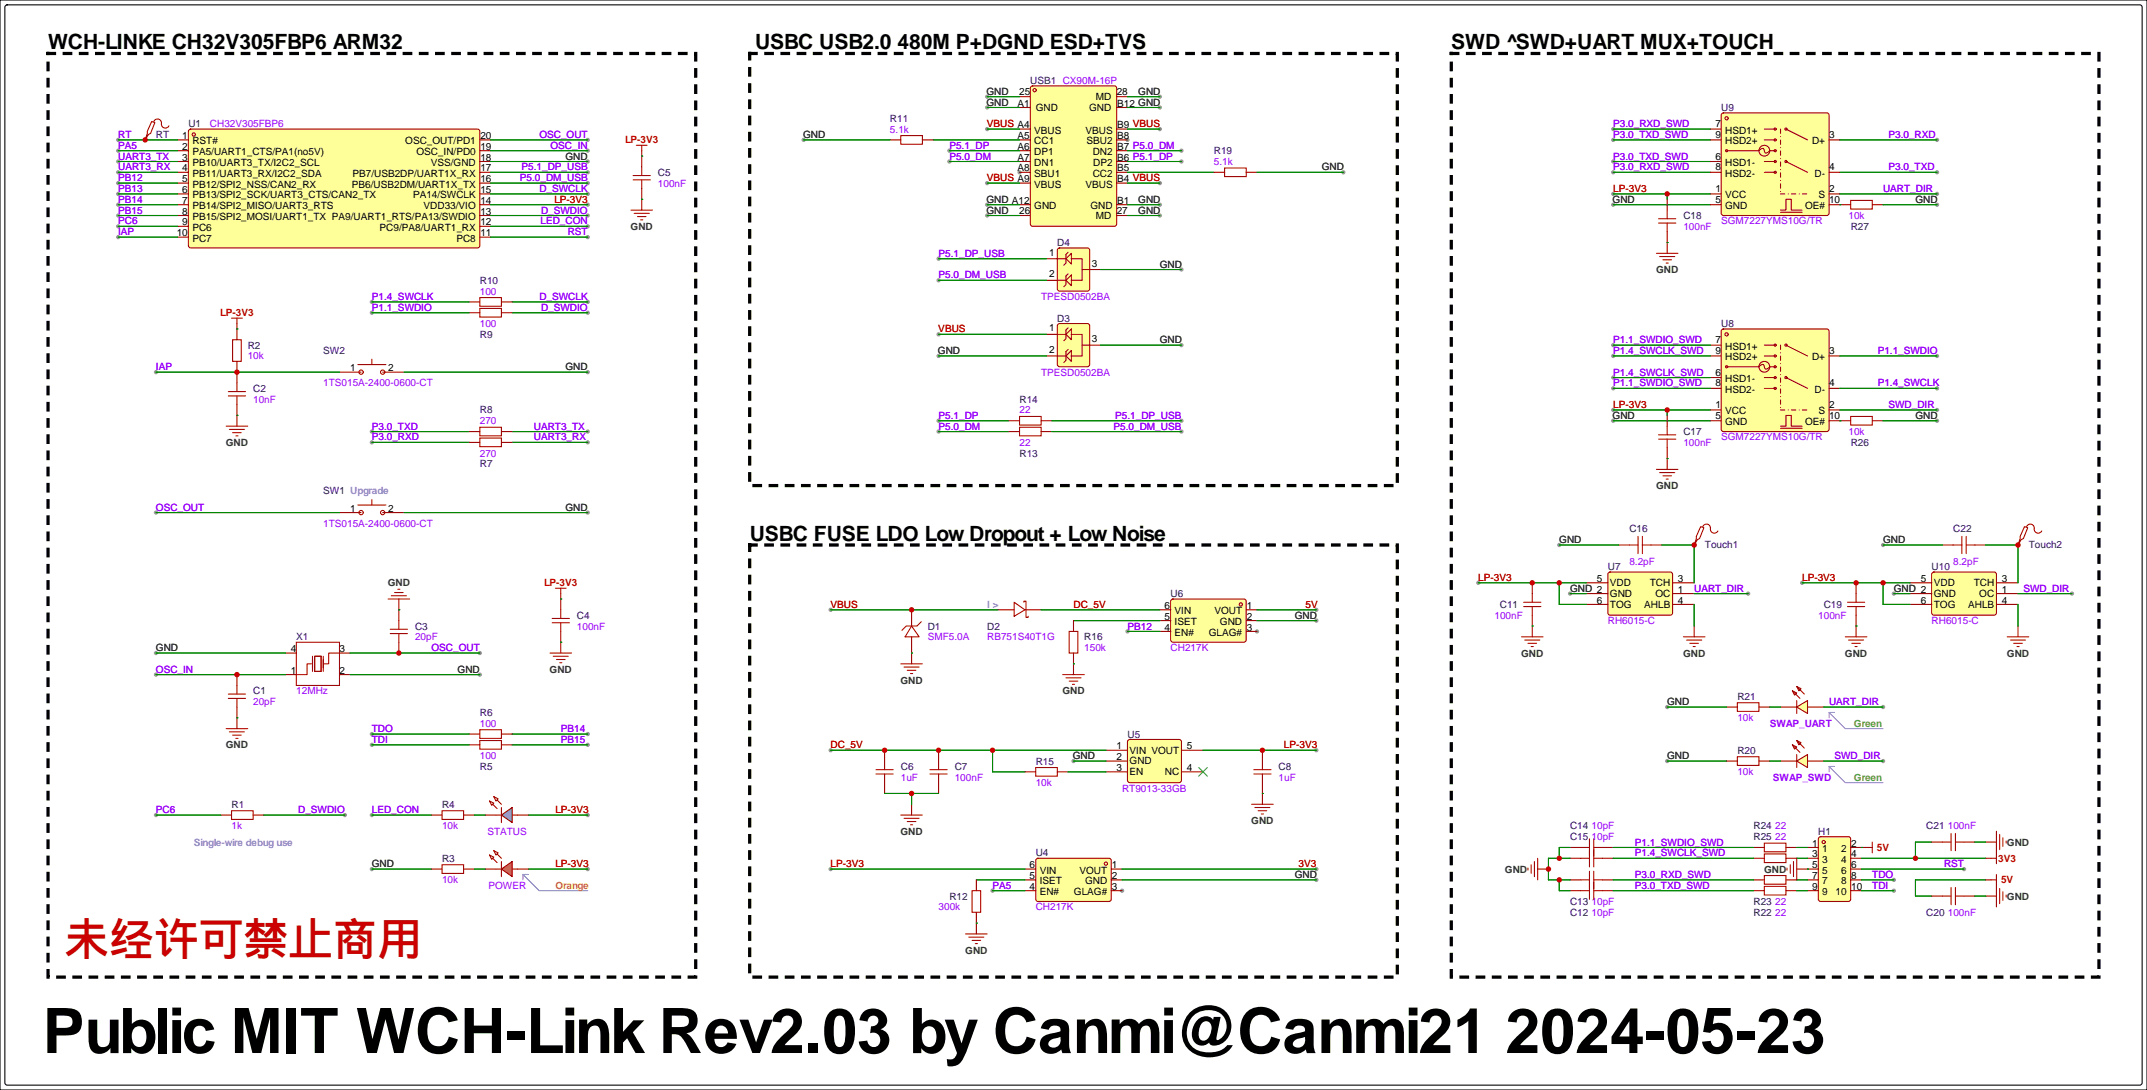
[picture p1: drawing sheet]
<svg xmlns="http://www.w3.org/2000/svg" width="505mm" height="256mm" viewBox="0 0 505 256" stroke-linecap="round" stroke-linejoin="round" font-family="sans-serif">
<path d="M0 0h505.2v256.3h-505.2z" fill="#fff" stroke="#000" stroke-width=".25"/>
<g fill="#999">
<circle cx="239.9" cy="40.5" r=".51"/>
<circle cx="265.3" cy="32.9" r=".51"/>
<circle cx="295.8" cy="148.5" r=".51"/>
<circle cx="264" cy="209.4" r=".51"/>
<circle cx="232.3" cy="22.7" r=".51"/>
<circle cx="272.9" cy="30.4" r=".51"/>
<circle cx="272.9" cy="43.1" r=".51"/>
<circle cx="232.3" cy="30.4" r=".51"/>
<circle cx="232.3" cy="43.1" r=".51"/>
<circle cx="278" cy="35.4" r=".51"/>
<circle cx="278" cy="38" r=".51"/>
<circle cx="316.1" cy="40.5" r=".51"/>
<circle cx="189.1" cy="32.9" r=".51"/>
<circle cx="278" cy="63.4" r=".51"/>
<circle cx="278" cy="81.2" r=".51"/>
<circle cx="232.3" cy="25.3" r=".51"/>
<circle cx="232.3" cy="48.1" r=".51"/>
<circle cx="232.3" cy="50.7" r=".51"/>
<circle cx="272.9" cy="48.1" r=".51"/>
<circle cx="272.9" cy="22.7" r=".51"/>
<circle cx="272.9" cy="25.3" r=".51"/>
<circle cx="223.4" cy="35.4" r=".51"/>
<circle cx="223.4" cy="38" r=".51"/>
<circle cx="220.9" cy="98.9" r=".51"/>
<circle cx="220.9" cy="101.5" r=".51"/>
<circle cx="278" cy="101.5" r=".51"/>
<circle cx="278" cy="98.9" r=".51"/>
<circle cx="195.5" cy="176.4" r=".51"/>
<circle cx="252.6" cy="178.9" r=".51"/>
<circle cx="309.8" cy="176.4" r=".51"/>
<circle cx="195.5" cy="143.4" r=".51"/>
<circle cx="87.5" cy="204.3" r=".51"/>
<circle cx="138.3" cy="191.6" r=".51"/>
<circle cx="138.3" cy="204.3" r=".51"/>
<circle cx="87.5" cy="191.6" r=".51"/>
<circle cx="36.7" cy="120.5" r=".51"/>
<circle cx="138.3" cy="120.5" r=".51"/>
<circle cx="455.8" cy="32.9" r=".51"/>
<circle cx="455.8" cy="40.5" r=".51"/>
<circle cx="379.6" cy="30.4" r=".51"/>
<circle cx="379.6" cy="32.9" r=".51"/>
<circle cx="379.6" cy="38" r=".51"/>
<circle cx="379.6" cy="40.5" r=".51"/>
<circle cx="379.6" cy="45.6" r=".51"/>
<circle cx="379.6" cy="48.1" r=".51"/>
<circle cx="455.8" cy="45.6" r=".51"/>
<circle cx="455.8" cy="48.1" r=".51"/>
<circle cx="379.6" cy="96.4" r=".51"/>
<circle cx="379.6" cy="98.9" r=".51"/>
<circle cx="455.8" cy="96.4" r=".51"/>
<circle cx="455.8" cy="98.9" r=".51"/>
<circle cx="366.9" cy="128.1" r=".51"/>
<circle cx="347.9" cy="137" r=".51"/>
<circle cx="369.4" cy="139.6" r=".51"/>
<circle cx="411.4" cy="139.6" r=".51"/>
<circle cx="443.1" cy="128.1" r=".51"/>
<circle cx="424.1" cy="137" r=".51"/>
<circle cx="445.6" cy="139.6" r=".51"/>
<circle cx="487.6" cy="139.6" r=".51"/>
<circle cx="392.3" cy="178.9" r=".51"/>
<circle cx="443.1" cy="166.2" r=".51"/>
<circle cx="443.1" cy="178.9" r=".51"/>
<circle cx="392.3" cy="166.2" r=".51"/>
<circle cx="462.2" cy="204.3" r=".51"/>
<circle cx="379.6" cy="81.2" r=".51"/>
<circle cx="379.6" cy="83.7" r=".51"/>
<circle cx="379.6" cy="88.8" r=".51"/>
<circle cx="379.6" cy="91.3" r=".51"/>
<circle cx="455.8" cy="91.3" r=".51"/>
<circle cx="455.8" cy="83.7" r=".51"/>
<circle cx="220.9" cy="83.7" r=".51"/>
<circle cx="220.9" cy="78.6" r=".51"/>
<circle cx="138.3" cy="53.2" r=".51"/>
<circle cx="138.3" cy="32.9" r=".51"/>
<circle cx="138.3" cy="35.4" r=".51"/>
<circle cx="138.3" cy="40.5" r=".51"/>
<circle cx="138.3" cy="43.1" r=".51"/>
<circle cx="138.3" cy="45.6" r=".51"/>
<circle cx="138.3" cy="48.1" r=".51"/>
<circle cx="138.3" cy="50.7" r=".51"/>
<circle cx="138.3" cy="38" r=".51"/>
<circle cx="138.3" cy="55.8" r=".51"/>
<circle cx="27.8" cy="53.2" r=".51"/>
<circle cx="27.8" cy="32.9" r=".51"/>
<circle cx="27.8" cy="35.4" r=".51"/>
<circle cx="27.8" cy="40.5" r=".51"/>
<circle cx="27.8" cy="43.1" r=".51"/>
<circle cx="27.8" cy="45.6" r=".51"/>
<circle cx="27.8" cy="48.1" r=".51"/>
<circle cx="27.8" cy="50.7" r=".51"/>
<circle cx="27.8" cy="38" r=".51"/>
<circle cx="27.8" cy="55.8" r=".51"/>
<circle cx="36.7" cy="87.5" r=".51"/>
<circle cx="138.3" cy="87.5" r=".51"/>
<circle cx="112.9" cy="153.5" r=".51"/>
<circle cx="36.7" cy="158.6" r=".51"/>
<circle cx="112.9" cy="158.6" r=".51"/>
<circle cx="36.7" cy="153.5" r=".51"/>
<circle cx="81.2" cy="191.6" r=".51"/>
<circle cx="36.7" cy="191.6" r=".51"/>
<circle cx="138.3" cy="71" r=".51"/>
<circle cx="138.3" cy="73.5" r=".51"/>
<circle cx="87.5" cy="71" r=".51"/>
<circle cx="87.5" cy="73.5" r=".51"/>
<circle cx="138.3" cy="101.5" r=".51"/>
<circle cx="138.3" cy="104" r=".51"/>
<circle cx="87.5" cy="101.5" r=".51"/>
<circle cx="87.5" cy="104" r=".51"/>
<circle cx="309.8" cy="143.4" r=".51"/>
<circle cx="309.8" cy="145.9" r=".51"/>
<circle cx="265.3" cy="148.5" r=".51"/>
<circle cx="309.8" cy="204.3" r=".51"/>
<circle cx="309.8" cy="206.9" r=".51"/>
<circle cx="233.6" cy="209.4" r=".51"/>
<circle cx="195.5" cy="204.3" r=".51"/>
<circle cx="138.3" cy="172.6" r=".51"/>
<circle cx="138.3" cy="175.1" r=".51"/>
<circle cx="87.5" cy="172.6" r=".51"/>
<circle cx="87.5" cy="175.1" r=".51"/>
<circle cx="445.6" cy="206.9" r=".51"/>
<circle cx="445.6" cy="209.4" r=".51"/>
<circle cx="272.9" cy="50.7" r=".51"/>
<circle cx="220.9" cy="60.8" r=".51"/>
<circle cx="220.9" cy="65.9" r=".51"/>
</g>
<path d="M239.9 22.7h2.5M239.9 50.7h2.5" fill="none" stroke="#870000" stroke-width=".25"/>
<path d="M242.5 20.5l.5-.3h19.2l.5 .3 .1 32.2-.3 .4-19.5 .1-.5-.3z" fill="#ff9" stroke="#a10000" stroke-width=".25"/>
<g fill="none" stroke="#a10000" stroke-width=".25">
<path d="M212 31.9h5v2h-5zM288.2 39.5h5v2h-5z"/>
<circle cx="243.5" cy="21.2" r=".38"/>
</g>
<g fill="none" stroke="#870000" stroke-width=".25">
<path d="M209.4 32.9h2.6M217 32.9h2.6M239.9 25.3h2.5M239.9 30.4h2.5M239.9 32.9h2.5M239.9 35.4h2.5M239.9 38h2.5M262.8 25.3h2.5M262.8 30.4h2.5M262.8 32.9h2.5M262.8 35.4h2.5M262.8 38h2.5"/>
<path d="M262.8 22.7h2.5M239.9 40.5h2.5M239.9 43.1h2.5M239.9 48.1h2.5M262.8 40.5h2.5M262.8 43.1h2.5M262.8 48.1h2.5M262.8 50.7h2.5M285.6 40.5h2.6M293.2 40.5h2.6"/>
</g>
<path d="M189.1 32.9h20.3M219.6 32.9h20.3M232.3 22.7h7.6M232.3 30.4h7.6M265.3 30.4h7.6M265.3 35.4h12.7M265.3 38h12.7M232.3 43.1h7.6M265.3 43.1h7.6M265.3 40.5h20.3M295.8 40.5h20.3" fill="none" stroke="#008700" stroke-width=".25"/>
<path d="M248.9 58.6l.4-.3h6.6l.4 .3 .1 9.3-.3 .5-6.8 .1-.4-.3z" fill="#ff9" stroke="#a10000" stroke-width=".25"/>
<path d="M246.3 60.8h2.5M246.3 65.9h2.5M256.4 63.4h2.6" fill="none" stroke="#870000" stroke-width=".25"/>
<path d="M251.3 59.3l-.5 .5v2l-.5 .6M252.1 59.6v2.5l-1.3-1.3zM248.8 60.8h2M248.8 65.9h2M251.3 64.4l-.5 .5v2l-.5 .5M252.1 64.6v2.6l-1.3-1.3zM252.1 60.8h2.5v5.1h-2.5M254.6 63.4h1.8" fill="none" stroke="#a10000" stroke-width=".25"/>
<path d="M259 63.4h19" fill="none" stroke="#008700" stroke-width=".25"/>
<path d="M248.9 76.3l.4-.2h6.6l.4 .2 .1 9.4-.3 .5h-6.8l-.4-.3z" fill="#ff9" stroke="#a10000" stroke-width=".25"/>
<path d="M246.3 78.6h2.5M237.4 98.9h2.5M245 98.9h2.5M246.3 83.7h2.5M256.4 81.2h2.6M237.4 101.5h2.5M245 101.5h2.5M132 139.6v3.8M132 148.5v5" fill="none" stroke="#870000" stroke-width=".25"/>
<g fill="none" stroke="#a10000" stroke-width=".25">
<path d="M248.8 78.6h2M251.3 77.1l-.5 .5v2l-.5 .5M252.1 77.3v2.6l-1.3-1.3zM252.1 78.6h2.5v5.1h-2.5M239.9 97.9h5.1v2h-5.1zM248.8 83.7h2M251.3 82.2l-.5 .5v2l-.5 .5M252.1 82.4v2.6l-1.3-1.3zM254.6 81.2h1.8M239.9 100.5h5.1v2h-5.1zM130.7 138.3h2.5M132 138.3v1.3"/>
<path d="M129.4 153.5h5.1M129.9 146.4h4.1M129.9 145.4h4.1M130.2 154.3h3.5M130.9 155.1h2.1M131.7 155.8h.5M132 143.4v2M132 146.4v2.1"/>
</g>
<g fill="none" stroke="#008700" stroke-width=".25">
<path d="M223.4 35.4h16.5M223.4 38h16.5M232.3 25.3h7.6M265.3 25.3h7.6M265.3 22.7h7.6M232.3 48.1h7.6M232.3 50.7h7.6M265.3 48.1h7.6M220.9 98.9h16.5M247.5 98.9h30.5M259 81.2h19M220.9 101.5h16.5"/>
<path d="M247.5 101.5h30.5M132 140.8h.1M132 151h.1"/>
</g>
<path d="M176.4 12.6h152.4v101.6h-152.4z" fill="none" stroke="#000" stroke-width=".76" stroke-dasharray="1.5 2.3"/>
<path d="M265.4 174.1l.4-.2h11.9l.3 .5-.1 9.4-.4 .2-11.9-.1-.3-.4z" fill="#ff9" stroke="#a10000" stroke-width=".25"/>
<g fill="none" stroke="#870000" stroke-width=".25">
<path d="M214.5 143.4v3.8M214.5 149.7v6.4M234.8 143.4h3.8M241.2 143.4h3.8M208.2 176.4v2.5M220.9 176.4v2.5M260.2 176.4h5.1M260.2 178.9h5.1M278 176.4h5.1M297.1 176.4v2.5M101.5 191.6h2.5M109.1 191.6h2.5"/>
<path d="M208.2 184v2.6M214.5 189.1v2.5M220.9 184v2.6M241.2 181.5h2.5M248.8 181.5h2.5M260.2 181.5h5.1M278 181.5h5.1M297.1 184v5.1M101.5 204.3h2.5M109.1 204.3h2.5"/>
</g>
<path d="M282.1 180.5l2 2M284.1 180.5l-2 2" fill="none" stroke="#3c3" stroke-width=".25"/>
<g fill="none" stroke="#008700" stroke-width=".25">
<path d="M195.5 143.4h39.3M214.5 153.5h.1M245 143.4h27.9M195.5 176.4h64.7M233.6 176.4v5.1h7.6M252.6 178.9h7.6M283.1 176.4h26.7M87.5 191.6h14M111.6 191.6h2.6M124.3 191.6h14M208.2 186.6h12.7M214.5 186.6v2.5"/>
<path d="M251.3 181.5h8.9M297.1 186.6h.1M87.5 204.3h14M111.6 204.3h2.6M124.3 204.3h14"/>
</g>
<g fill="none" stroke="#a10000" stroke-width=".25">
<path d="M212 156.1h5M212.7 156.8h3.6M213.5 157.6h2M214.2 158.4h.6M214.5 147.2l1.8 2.5h-3.3zM216.8 146.2l-1 1h-2.6l-1 1M238.6 141.6l2.6 1.8-2.6 1.5zM240.9 141.6v-.2h.5v3.8h.5v-.3M208.2 178.9v2.1M220.9 178.9v2.1M297.1 178.9v2.1M104 190.6h5.1v2.1h-5.1z"/>
<path d="M206.1 182h4.1M206.1 181h4.1M208.2 182v2M212 191.6h5M212.7 192.4h3.6M213.5 193.2h2M214.2 193.9h.6M218.8 182h4.1M218.8 181h4.1M220.9 182v2M243.7 180.5h5.1v2h-5.1zM294.5 189.1h5.1"/>
<path d="M295 182h4.1M295 181h4.1M295.3 189.9h3.5M296 190.6h2.1M296.8 191.4h.5M297.1 182v2M104 203.3h5.1v2.1h-5.1z"/>
</g>
<path d="M11.3 12.6h152.4v217.1h-152.4zM176.4 128.1h152.4v101.6h-152.4z" fill="none" stroke="#000" stroke-width=".76" stroke-dasharray="1.5 2.3"/>
<path d="M123.1 205.6l3.8 3.8h11.4M123.1 205.6h1.2M123.1 205.6v1.3" fill="none" stroke="#69f" stroke-width=".25"/>
<path d="M378.4 134.8l.5-.3 14.4 .1 .3 .4-.1 9.4-.5 .3-14.4-.1-.3-.5z" fill="#ff9" stroke="#a10000" stroke-width=".25"/>
<g fill="none" stroke="#870000" stroke-width=".25">
<path d="M392.3 46.9v2.5M392.3 54.5v5.1M432.9 48.1h2.6M440.6 48.1h2.5M392.3 97.7v2.5M432.9 98.9h2.6M440.6 98.9h2.5M392.3 105.3v5.1M79.9 120.5h5.1M90 120.5h5.1M360.6 137v2.6M373.3 139.6h5"/>
<path d="M373.3 137h5M380.9 128.1h2.5M388.5 128.1h2.5M393.6 139.6h5.1M393.6 137h5.1M398.7 127.9v.2M360.6 144.7v5M373.3 142.1h5M393.6 142.1h5.1M398.7 147.2v2.5"/>
</g>
<g fill="none" stroke="#a10000" stroke-width=".25">
<path d="M389.8 59.6h5M390.3 52.5h4M390.3 51.4h4M392.3 49.4v2M392.3 52.5v2M435.5 47.1h5.1v2h-5.1zM390.5 60.3h3.6M391.3 61.1h2M392 61.8h.6M435.5 97.9h5.1v2h-5.1zM84.2 118.7h6.6M87.5 117.5v1.2"/>
<path d="M389.8 110.4h5M390.3 103.3h4M390.3 102.2h4M390.5 111.1h3.6M391.3 111.9h2M392 112.6h.6M392.3 100.2v2M392.3 103.3v2M360.6 139.6v2M383.4 128.1h2M385.4 126.1v4.1M386.5 126.1v4.1"/>
<path d="M386.5 128.1h2M400.2 123.8l.7 .3-1 2.5-.5 .3-.7 1.2 .5-1.5v-.5zM400.7 123.8a.93 .93 0 0 1 1.1-.5 .93 .93 0 0 1 .7 1 .94 .94 0 0 0 .6 1 .94 .94 0 0 0 1.1-.5M358 149.7h5.1M358.5 142.6h4.1M358.5 141.6h4.1M358.8 150.5h3.5M359.5 151.3h2.1M360.3 152h.5M360.6 142.6v2.1M396.1 149.7h5.1M396.9 150.5h3.5"/>
<path d="M397.6 151.3h2.1M398.4 152h.5"/>
<circle cx="85" cy="120.5" r=".51"/>
<circle cx="90" cy="120.5" r=".51"/>
</g>
<g fill="none" stroke="#008700" stroke-width=".25">
<path d="M379.6 32.9h22.9M379.6 30.4h22.9M379.6 38h22.9M432.9 32.9h22.9M379.6 40.5h22.9M379.6 45.6h22.9M379.6 48.1h22.9M392.3 57h.1M392.3 45.6v1.3M432.9 40.5h22.9M432.9 45.6h22.9M443.1 48.1h12.7"/>
<path d="M379.6 96.4h22.9M379.6 98.9h22.9M392.3 96.4v1.3M432.9 96.4h22.9M443.1 98.9h12.7M392.3 107.8h.1M36.7 120.5h43.2M95.1 120.5h43.2M347.9 137h25.4M366.9 128.1h14M366.9 137v5.1h6.4M369.4 139.6h3.9"/>
<path d="M391 128.1h7.7v8.9M398.7 139.6h12.7M360.6 147.2h.1M398.7 142.1v5.1"/>
</g>
<path d="M341.5 12.6h152.4v217.1h-152.4z" fill="none" stroke="#000" stroke-width=".76" stroke-dasharray="1.5 2.3"/>
<path d="M454.6 134.8l.5-.3 14.4 .1 .3 .4-.1 9.4-.5 .3-14.4-.1-.3-.5z" fill="#ff9" stroke="#a10000" stroke-width=".25"/>
<g fill="none" stroke="#870000" stroke-width=".25">
<path d="M436.8 137v2.6M449.5 139.6h5M449.5 137h5M457.1 128.1h2.5M464.7 128.1h2.5M469.8 139.6h5.1M469.8 137h5.1M474.9 127.9v.2M436.8 144.7v5M449.5 142.1h5M469.8 142.1h5.1M474.9 147.2v2.5"/>
<path d="M419 166.2h3.8M425.3 166.2h3.8"/>
</g>
<g fill="none" stroke="#a10000" stroke-width=".25">
<path d="M436.8 139.6v2M459.6 128.1h2M461.6 126.1v4.1M462.7 126.1v4.1M462.7 128.1h2M476.4 123.8l.7 .3-1 2.5-.5 .3-.7 1.2 .5-1.5v-.5zM476.9 123.8a.93 .93 0 0 1 1.1-.5 .93 .93 0 0 1 .7 1 .94 .94 0 0 0 .6 1 .94 .94 0 0 0 1.1-.5M434.2 149.7h5.1M434.7 142.6h4.1M434.7 141.6h4.1M435 150.5h3.5M435.7 151.3h2.1"/>
<path d="M436.5 152h.5M436.8 142.6v2.1M472.3 149.7h5.1M473.1 150.5h3.5M473.8 151.3h2.1M474.6 152h.5"/>
</g>
<path d="M424.1 137h25.4M443.1 128.1h14M443.1 137v5.1h6.4M445.6 139.6h3.9M467.2 128.1h7.7v8.9M474.9 139.6h12.7M436.8 147.2h.1M474.9 142.1v5.1" fill="none" stroke="#008700" stroke-width=".25"/>
<path d="M422.8 166.2l2.5-1.5v3.1z" fill="#ff9" stroke="#a10000" stroke-width=".25"/>
<path d="M421.8 162.4l1 .5-.5 .5zM421.8 162.4l1.7 1.8M422.8 161.4l1 .5-.5 .5zM422.8 161.4l1.8 1.8M422.8 164.7v3.1" fill="none" stroke="#a10000" stroke-width=".25"/>
<path d="M419 178.9h3.8M425.3 178.9h3.8" fill="none" stroke="#870000" stroke-width=".25"/>
<path d="M422.8 178.9l2.5-1.5v3.1z" fill="#ff9" stroke="#a10000" stroke-width=".25"/>
<path d="M408.8 165.2h5.1v2.1h-5.1zM408.8 177.9h5.1v2.1h-5.1zM421.8 175.1l1 .5-.5 .5zM421.8 175.1l1.7 1.8M422.8 174.1l1 .5-.5 .5zM422.8 174.1l1.8 1.8M422.8 177.4v3.1" fill="none" stroke="#a10000" stroke-width=".25"/>
<path d="M392.3 178.9h14M392.3 166.2h14M416.4 178.9h2.6M416.4 166.2h2.6M429.1 178.9h14M429.1 166.2h14" fill="none" stroke="#008700" stroke-width=".25"/>
<path d="M406.3 166.2h2.5M406.3 178.9h2.5M413.9 166.2h2.5M413.9 178.9h2.5" fill="none" stroke="#870000" stroke-width=".25"/>
<path d="M430.4 167.5l3.8 3.8h8.9M430.4 167.5v1.3M430.4 167.5h1.3M430.4 180.2l3.8 3.8h8.9M430.4 180.2h1.3M430.4 180.2v1.3" fill="none" stroke="#69f" stroke-width=".25"/>
<path d="M427.9 197l.5-.3h6.5l.5 .3 .1 14.4-.3 .5-6.8 .1-.5-.3z" fill="#ff9" stroke="#a10000" stroke-width=".25"/>
<g fill="none" stroke="#a10000" stroke-width=".25">
<path d="M372 199.3h2M374 197.2v6.6M375 197.2v6.6M375 199.3h2.1M415.2 198.2h5v2.1h-5zM457.1 198h2M459.1 196v4M460.1 196v4M460.1 198h2.1M469.8 195.5v7.6M470.5 196.2v3.6M471.3 197v2"/>
<path d="M472.1 197.7v.5M359.5 204.1v.5M360.3 203.3v2.1M361.1 202.6v3.5M361.8 201.8v5.1M372 201.8h2M372 206.9h2M372 209.4h2M374 204.9v6.6M375 204.9v6.6M375 201.8h2.1M375 206.9h2.1"/>
<path d="M375 209.4h2.1M415.2 200.8h5v2h-5zM415.2 205.9h5v2h-5zM415.2 208.4h5v2h-5zM420.5 204.1v.5M421.3 203.3v2.1M422 202.6v3.5M422.8 201.8v5.1M457.1 210.7h2M459.1 208.7v4M460.1 208.7v4M460.1 210.7h2.1"/>
<path d="M468.5 201.8h1.3M468.5 206.9h1.3M469.8 205.6v7.6M470.5 208.9v3.6M471.3 209.7v2M472.1 210.4v.5"/>
<circle cx="429.1" cy="198" r=".38"/>
</g>
<g fill="none" stroke="#870000" stroke-width=".25">
<path d="M369.4 199.3h2.6M377.1 199.3h2.5M412.6 199.3h2.6M420.2 199.3h2.6M425.3 199.3h2.6M435.5 199.3h2.5M454.5 198h2.6M462.2 198h2.5M467.2 198h2.6M361.8 204.3h2.6M369.4 209.4h2.6M369.4 201.8h2.6"/>
<path d="M369.4 206.9h2.6M377.1 209.4h2.5M377.1 201.8h2.5M377.1 206.9h2.5M412.6 209.4h2.6M412.6 201.8h2.6M412.6 206.9h2.6M420.2 209.4h2.6M420.2 201.8h2.6M420.2 206.9h2.6M422.8 204.3h5.1M425.3 209.4h2.6"/>
<path d="M425.3 201.8h2.6M425.3 206.9h2.6M435.5 209.4h2.5M435.5 201.8h2.5M435.5 206.9h2.5M435.5 204.3h2.5M454.5 210.7h2.6M462.2 210.7h2.5M467.2 201.8h1.3M467.2 206.9h1.3M467.2 210.7h2.6"/>
</g>
<g fill="none" stroke="#008700" stroke-width=".25">
<path d="M369.4 199.3h-2.5v2.5M379.6 199.3h33M422.8 199.3h2.5M454.5 198h-3.8v3.8M464.7 198h2.5M366.9 206.9v2.5h2.5M369.4 201.8h-5v5.1h5M379.6 201.8h33M379.6 209.4h33M379.6 206.9h33M422.8 201.8h2.5M422.8 209.4h2.5"/>
<path d="M422.8 206.9h2.5M425.3 204.3h.1M438 201.8h29.2M438 204.3h24.2M464.7 210.7h2.5M467.2 206.9h-16.5v3.8h3.8"/>
</g>
<path d="M405.1 26.8l.4-.3 24.6 .1 .3 .5-.1 23.3-.4 .3-24.6-.1-.3-.5z" fill="#ff9" stroke="#a10000" stroke-width=".25"/>
<g fill="none" stroke="#a10000" stroke-width=".25">
<path d="M406.3 35.4h7.6l.9-.5 .3 .3 .2 .7 .2 .1 .9-.6M415.2 30.4h2.5M415.2 32.9h2.5M415.2 38h2.5M416.4 35.4h1.3M420.2 30.4l5.1 2.5M420.2 38l5.1 2.5M415.2 40.5h2.5M419 49.4h1.2v-2.5h1.3v2.5h2.6M419 49.9h5.1"/>
<circle cx="406.3" cy="27.8" r=".38"/>
<circle cx="406.3" cy="35.4" r=".25"/>
<circle cx="415.2" cy="35.4" r="1.27"/>
<circle cx="417.7" cy="32.9" r=".25"/>
<circle cx="417.7" cy="35.4" r=".25"/>
<circle cx="417.7" cy="30.4" r=".25"/>
<circle cx="417.7" cy="38" r=".25"/>
<circle cx="420.2" cy="38" r=".25"/>
<circle cx="420.2" cy="30.4" r=".25"/>
<circle cx="417.7" cy="40.5" r=".25"/>
</g>
<path d="M419 30.4v15.2M419 45.6h6.3" fill="none" stroke="#a10000" stroke-width=".25" stroke-dasharray="1 .8 0 .8"/>
<path d="M402.5 30.4h2.5M402.5 32.9h2.5M402.5 38h2.5M430.4 32.9h2.5M402.5 40.5h2.5M402.5 45.6h2.5M402.5 48.1h2.5M430.4 40.5h2.5M430.4 45.6h2.5M430.4 48.1h2.5" fill="none" stroke="#870000" stroke-width=".25"/>
<path d="M405.1 77.6l.4-.3 24.6 .1 .3 .5-.1 23.3-.4 .3-24.6-.1-.3-.5z" fill="#ff9" stroke="#a10000" stroke-width=".25"/>
<g fill="none" stroke="#a10000" stroke-width=".25">
<path d="M406.3 86.2h7.6l.9-.5 .2 .1 .2 .7 .3 .3 .9-.6M415.2 81.2h2.5M415.2 83.7h2.5M415.2 88.8h2.5M415.2 91.3h2.5M416.4 86.2h1.3M420.2 81.2l5.1 2.5M420.2 88.8l5.1 2.5M419 100.2h1.2v-2.5h1.3v2.5h2.6M419 100.7h5.1M115.2 188.3l1 .5-.5 .6zM116 189.1l1 1"/>
<path d="M116.2 187.3l1 .5-.5 .5zM116.7 191.6h1.3M117 188.1l1 1M118 189.9v3.5M120.5 191.6h1.3"/>
<circle cx="406.3" cy="78.6" r=".38"/>
<circle cx="406.3" cy="86.2" r=".25"/>
<circle cx="415.2" cy="86.2" r="1.27"/>
<circle cx="417.7" cy="83.7" r=".25"/>
<circle cx="417.7" cy="81.2" r=".25"/>
<circle cx="417.7" cy="88.8" r=".25"/>
<circle cx="417.7" cy="86.2" r=".25"/>
<circle cx="417.7" cy="91.3" r=".25"/>
<circle cx="420.2" cy="81.2" r=".25"/>
<circle cx="420.2" cy="88.8" r=".25"/>
</g>
<path d="M419 81.2v15.2M419 96.4h6.3" fill="none" stroke="#a10000" stroke-width=".25" stroke-dasharray="1 .8 0 .8"/>
<path d="M402.5 81.2h2.5M402.5 83.7h2.5M402.5 88.8h2.5M402.5 91.3h2.5M402.5 96.4h2.5M402.5 98.9h2.5M430.4 83.7h2.5M430.4 91.3h2.5M430.4 96.4h2.5M430.4 98.9h2.5" fill="none" stroke="#870000" stroke-width=".25"/>
<path d="M432.9 48.1h.1M220.9 78.6h25.4M220.9 83.7h25.4M379.6 81.2h22.9M379.6 83.7h22.9M379.6 88.8h22.9M379.6 91.3h22.9M432.9 98.9h.1M432.9 83.7h22.9M432.9 91.3h22.9" fill="none" stroke="#008700" stroke-width=".25"/>
<path d="M118 191.6l2.5-1.7v3.5z" fill="#69c" stroke="#a10000" stroke-width=".25"/>
<path d="M114.2 191.6h2.5M121.8 191.6h2.5" fill="none" stroke="#870000" stroke-width=".25"/>
<path d="M115.2 201l1 .5-.5 .6zM116 201.8l1 1M116.2 200l1 .5-.5 .5zM116.7 204.3h1.3M117 200.8l1 1M118 202.6v3.5M120.5 204.3h1.3" fill="none" stroke="#a10000" stroke-width=".25"/>
<path d="M118 204.3l2.5-1.7v3.5z" fill="#f90" stroke="#a10000" stroke-width=".25"/>
<path d="M114.2 204.3h2.5M121.8 204.3h2.5" fill="none" stroke="#870000" stroke-width=".25"/>
<path d="M44.4 30.6l.5-.2h67.7l.3 .5-.1 27.1-.4 .3-67.8-.1-.3-.4z" fill="#ff9" stroke="#a10000" stroke-width=".25"/>
<g fill="none" stroke="#a10000" stroke-width=".25">
<path d="M35.7 28.6l.7 .2-1 2.6-.5 .2-.7 1.3 .5-1.5v-.5zM36.2 28.6a.93 .93 0 0 1 1.1-.6 .93 .93 0 0 1 .7 1.1 .94 .94 0 0 0 .7 1 .94 .94 0 0 0 1.1-.5M149.7 34.2h2.6M151 34.2v1.2M151 39.2v2.1M148.5 49.4h5M149 42.3h4M149 41.3h4M149.2 50.2h3.6M150 50.9h2M150.7 51.7h.6M151 42.3v2"/>
<path d="M54.5 74.8h2.5M54.7 79.9h2.1v5.1h-2.1zM55.8 74.8v1.3M112.9 70h5.1v2h-5.1zM112.9 72.5h5.1v2h-5.1zM53.7 93.1h4.1M53.7 92.1h4.1M55.8 90v2.1M55.8 93.1v2M84.2 85.7h6.6M87.5 84.5v1.2M53.2 100.2h5.1"/>
<path d="M54 101h3.5M54.7 101.7h2.1M55.5 102.5h.5M112.9 100.5h5.1v2h-5.1zM112.9 103h5.1v2h-5.1zM92.8 139.3h2.1M93.6 138.6h.5M69.7 151h10.2v10.2h-10.2zM73.3 156.1h-1v2.5h-2.6M73.5 154.3v3.6M74 154.3h1.6v3.6h-1.6zM76.1 154.3v3.6"/>
<path d="M79.9 153.5h-2.6v2.6h-1M91.3 140.8h5.1M91.8 149h4.1M91.8 148h4.1M92.1 140.1h3.5M93.9 145.9v2.1M93.9 149v2M53.2 171.3h5.1M53.7 164.2h4.1M53.7 163.2h4.1M54 172.1h3.5M54.7 172.8h2.1"/>
<path d="M55.5 173.6h.5M55.8 161.2v2M55.8 164.2v2M54.5 190.6h5.1v2.1h-5.1z"/>
<circle cx="45.6" cy="31.6" r=".38"/>
<circle cx="85" cy="87.5" r=".51"/>
<circle cx="90" cy="87.5" r=".51"/>
</g>
<g fill="none" stroke="#870000" stroke-width=".25">
<path d="M34.2 32.6v.3M41.8 32.9h2.5M41.8 35.4h2.5M41.8 38h2.5M112.9 32.9h2.5M112.9 35.4h2.5M112.9 38h2.5M151 35.4v3.8M41.8 40.5h2.5M41.8 43.1h2.5M41.8 45.6h2.5M41.8 48.1h2.5"/>
<path d="M41.8 50.7h2.5M41.8 53.2h2.5M41.8 55.8h2.5M112.9 40.5h2.5M112.9 43.1h2.5M112.9 45.6h2.5M112.9 48.1h2.5M112.9 50.7h2.5M112.9 53.2h2.5M112.9 55.8h2.5M151 44.3v5.1M55.8 76.1v3.8"/>
<path d="M110.4 71h2.5M110.4 73.5h2.5M118 71h2.5M118 73.5h2.5M55.8 85v5M55.8 95.1v5.1M79.9 87.5h5.1M90 87.5h5.1M110.4 101.5h2.5M110.4 104h2.5M118 101.5h2.5M118 104h2.5"/>
<path d="M55.8 158.6v2.6M67.2 153.5h2.5M67.2 158.6h2.5M79.9 153.5h2.5M79.9 158.6h2.5M93.9 140.8v5.1M93.9 151v2.5M55.8 166.2v5.1M51.9 191.6h2.6M59.6 191.6h2.5"/>
</g>
<g fill="none" stroke="#008700" stroke-width=".25">
<path d="M27.8 32.9h14M27.8 35.4h14M27.8 38h14M115.4 32.9h22.9M115.4 35.4h22.9M115.4 38h22.9M151 36.7h.1M27.8 53.2h14M27.8 40.5h14M27.8 43.1h14M27.8 45.6h14M27.8 48.1h14"/>
<path d="M27.8 50.7h14M27.8 55.8h14M115.4 53.2h22.9M115.4 40.5h22.9M115.4 43.1h22.9M115.4 45.6h22.9M115.4 48.1h22.9M115.4 50.7h22.9M115.4 55.8h22.9M151 46.9h.1M55.8 77.3h.1M87.5 71h22.9"/>
<path d="M87.5 73.5h22.9M120.5 71h17.8M120.5 73.5h17.8M36.7 87.5h43.2M55.8 97.7h.1M95.1 87.5h43.2M87.5 101.5h22.9M87.5 104h22.9M120.5 101.5h17.8M120.5 104h17.8M36.7 153.5h30.5M36.7 158.6h30.5"/>
<path d="M82.4 153.5h30.5M82.4 158.6h30.5M93.9 143.4h.1M55.8 168.8h.1M36.7 191.6h15.2M62.1 191.6h19.1"/>
</g>
<path d="M275.5 141.1l.5-.3 17 .1 .2 .5v9.3l-.5 .3-17-.1-.2-.4z" fill="#ff9" stroke="#a10000" stroke-width=".25"/>
<g fill="none" stroke="#a10000" stroke-width=".25">
<path d="M250.1 158.6h5M250.8 159.4h3.6M251.6 148.5h2v5h-2zM251.6 160.1h2M252.3 160.9h.6"/>
<circle cx="292" cy="142.1" r=".38"/>
</g>
<path d="M252.6 145.9v2.6M252.6 153.5v5.1M272.9 143.4h2.6M272.9 145.9h2.6M272.9 148.5h2.6M293.2 143.4h2.6M293.2 145.9h2.6M293.2 148.5h2.6" fill="none" stroke="#870000" stroke-width=".25"/>
<path d="M252.6 156.1h.1M252.6 145.9h20.3M265.3 148.5h7.6M295.8 143.4h14M295.8 145.9h14" fill="none" stroke="#008700" stroke-width=".25"/>
<path d="M243.8 202.1l.4-.3 17 .1 .3 .4-.1 9.4-.4 .3-17-.1-.3-.5z" fill="#ff9" stroke="#a10000" stroke-width=".25"/>
<g fill="none" stroke="#a10000" stroke-width=".25">
<path d="M112.9 171.6h5.1v2h-5.1zM112.9 174.1h5.1v2h-5.1zM439.3 199.3h1.3M440.6 198v2.5M227.2 219.6h5.1M228.7 209.4h2.1v5.1h-2.1zM228 220.3h3.5M228.7 221.1h2.1M229.5 221.9h.5"/>
<circle cx="260.2" cy="203.1" r=".38"/>
</g>
<g fill="none" stroke="#870000" stroke-width=".25">
<path d="M110.4 172.6h2.5M110.4 175.1h2.5M118 172.6h2.5M118 175.1h2.5M438 199.3h1.3M229.7 206.9v2.5M229.7 214.5v5.1M241.2 204.3h2.5M241.2 206.9h2.5M241.2 209.4h2.5M261.5 204.3h2.5M261.5 206.9h2.5"/>
<path d="M261.5 209.4h2.5"/>
</g>
<g fill="none" stroke="#008700" stroke-width=".25">
<path d="M265.3 50.7h7.6M220.9 60.8h25.4M220.9 65.9h25.4M87.5 172.6h22.9M87.5 175.1h22.9M120.5 172.6h17.8M120.5 175.1h17.8M438 199.3h.1M195.5 204.3h45.7M229.7 217h.1M229.7 206.9h11.5M233.6 209.4h7.6"/>
<path d="M264 204.3h45.8M264 206.9h45.8M438 206.9h7.6M438 209.4h7.6"/>
</g>
<path d="M1.2 1.4l.5-.3 502.1 .1 .3 .5-.1 253.2-.5 .2h-502.1l-.3-.5z" fill="none" stroke="#000" stroke-width=".25"/>
<g fill="#c00">
<circle cx="233.6" cy="176.4" r=".63"/>
<circle cx="208.2" cy="176.4" r=".63"/>
<circle cx="220.9" cy="176.4" r=".63"/>
<circle cx="297.1" cy="176.4" r=".63"/>
<circle cx="214.5" cy="186.6" r=".63"/>
<circle cx="214.5" cy="143.4" r=".63"/>
<circle cx="392.3" cy="45.6" r=".63"/>
<circle cx="392.3" cy="96.4" r=".63"/>
<circle cx="398.7" cy="128.1" r=".63"/>
<circle cx="360.6" cy="137" r=".63"/>
<circle cx="366.9" cy="137" r=".63"/>
<circle cx="474.9" cy="128.1" r=".63"/>
<circle cx="436.8" cy="137" r=".63"/>
<circle cx="443.1" cy="137" r=".63"/>
<circle cx="366.9" cy="201.8" r=".63"/>
<circle cx="364.4" cy="204.3" r=".63"/>
<circle cx="366.9" cy="206.9" r=".63"/>
<circle cx="450.7" cy="201.8" r=".63"/>
<circle cx="34.2" cy="32.9" r=".63"/>
<circle cx="55.8" cy="87.5" r=".63"/>
<circle cx="93.9" cy="153.5" r=".63"/>
<circle cx="55.8" cy="158.6" r=".63"/>
</g>
<text font-size="14.7" x="10" y="247.6">Public MIT WCH-Link Rev2.03 by Canmi@Canmi21 2024-05-23</text>
<text font-size="10.5" fill="#c00" x="15.1" y="224.5">未经许可禁止商用</text>
<g font-size="4.9">
<text x="11.3" y="11.6">WCH-LINKE CH32V305FBP6 ARM32</text>
<text x="177.7" y="11.6">USBC USB2.0 480M P+DGND ESD+TVS</text>
<text x="341.5" y="11.6">SWD ^SWD+UART MUX+TOUCH</text>
<text x="176.4" y="127.2">USBC FUSE LDO Low Dropout + Low Noise</text>
</g>
<g font-size="2.4" fill="#333">
<text x="232.1" y="22.3">GND</text>
<text x="267.8" y="22.3">GND</text>
<text x="232.1" y="24.8">GND</text>
<text x="189" y="32.4">GND</text>
<text x="133.1" y="37.5">GND</text>
<text x="311" y="40.1">GND</text>
<text x="232.1" y="47.7">GND A12</text>
<text x="267.8" y="47.7">GND</text>
<text x="379.5" y="47.7">GND</text>
<text x="450.7" y="47.7">GND</text>
<text x="232.1" y="50.2">GND</text>
<text x="267.8" y="50.2">GND</text>
<text x="148.4" y="54">GND</text>
<text x="272.9" y="62.9">GND</text>
<text x="389.7" y="64.2">GND</text>
<text x="220.7" y="83.2">GND</text>
<text x="272.9" y="80.7">GND</text>
<text x="133.1" y="87.1">GND</text>
<text x="379.5" y="98.5">GND</text>
<text x="450.7" y="98.5">GND</text>
<text x="53.1" y="104.8">GND</text>
<text x="389.7" y="115">GND</text>
<text x="133.1" y="120.1">GND</text>
<text x="366.9" y="127.7">GND</text>
<text x="443.1" y="127.7">GND</text>
<text x="91.2" y="137.9">GND</text>
<text x="369.4" y="139.1">GND 2</text>
<text x="445.6" y="139.1">GND 2</text>
<text x="304.7" y="145.5">GND</text>
<text x="36.7" y="153.1">GND</text>
<text x="357.9" y="154.4">GND</text>
<text x="396" y="154.4">GND</text>
<text x="434.1" y="154.4">GND</text>
<text x="472.2" y="154.4">GND</text>
<text x="107.7" y="158.2">GND</text>
<text x="129.3" y="158.2">GND</text>
<text x="211.9" y="160.7">GND</text>
<text x="250" y="163.3">GND</text>
<text x="392.3" y="165.8">GND</text>
<text x="53.1" y="176">GND</text>
<text x="252.5" y="178.5">GND</text>
<text x="392.3" y="178.5">GND</text>
<text x="211.9" y="196.3">GND</text>
<text x="294.4" y="193.7">GND</text>
<text x="87.5" y="203.9">GND</text>
<text x="472.2" y="198.8">GND</text>
<text x="304.7" y="206.4">GND</text>
<text x="354.1" y="205.2">GND</text>
<text x="415.1" y="205.2">GND</text>
<text x="472.2" y="211.5">GND</text>
<text x="227.1" y="224.2">GND</text>
</g>
<g font-size="2.4">
<text x="239.8" y="22.3">25</text>
<text x="243.7" y="23.6">SHELL</text>
<text x="257.8" y="23.6">MD</text>
<text x="262.8" y="22.3">28</text>
<text x="239.4" y="25.1">A1</text>
<text x="243.7" y="26.1">GND</text>
<text x="256.3" y="26.1">GND</text>
<text x="262.9" y="25.1">B12 GND</text>
<text x="403.7" y="29.9">7</text>
<text x="42.9" y="32.7">1</text>
<text x="42.9" y="35.2">2</text>
<text x="45.3" y="33.9">RST#</text>
<text x="95.4" y="33.9">OSC_OUT/PD1</text>
<text x="113" y="35.2">19</text>
<text x="113" y="32.7">20</text>
<text x="239.4" y="32.7">A5</text>
<text x="239.4" y="35.2">A6</text>
<text x="243.4" y="31.4">VBUS</text>
<text x="243.4" y="33.9">CC1</text>
<text x="255.4" y="31.4">VBUS</text>
<text x="255.7" y="33.9">SBU2</text>
<text x="262.9" y="35.2">B7 P5.0_DM</text>
<text x="262.9" y="32.7">B8</text>
<text x="262.9" y="30.1">B9 VBUS</text>
<text x="403.7" y="32.4">9</text>
<text x="405.9" y="31.4">HSD1+</text>
<text x="405.9" y="33.9">HSD2+</text>
<text x="426.4" y="33.9">D+</text>
<text x="430.4" y="32.4">3</text>
<text x="42.9" y="37.8">3</text>
<text x="42.9" y="40.3">4</text>
<text x="45.3" y="36.5">PA5/UART1_CTS/PA1(no5V)</text>
<text x="45.3" y="39">PB10/UART3_TX/I2C2_SCL</text>
<text x="45.3" y="41.6">PB11/UART3_RX/I2C2_SDA</text>
<text x="82.9" y="41.6">PB7/USB2DP/UART1X_RX</text>
<text x="98" y="36.5">OSC_IN/PD0</text>
<text x="101.4" y="39">VSS/GND</text>
<text x="113" y="40.3">17</text>
<text x="113" y="37.8">18</text>
<text x="239.4" y="37.8">A7</text>
<text x="239.4" y="40.3">A8</text>
<text x="243.4" y="36.5">DP1</text>
<text x="243.4" y="39">DN1</text>
<text x="243.4" y="41.6">SBU1</text>
<text x="257.1" y="41.6">CC2</text>
<text x="257.1" y="36.5">DN2</text>
<text x="257.2" y="39">DP2</text>
<text x="262.9" y="40.3">B5</text>
<text x="262.9" y="37.8">B6 P5.1_DP</text>
<text x="403.7" y="37.5">6</text>
<text x="403.7" y="40.1">8</text>
<text x="405.9" y="39">HSD1-</text>
<text x="405.9" y="41.6">HSD2-</text>
<text x="427" y="41.6">D-</text>
<text x="430.4" y="40.1">4</text>
<text x="42.9" y="42.8">5</text>
<text x="42.9" y="45.4">6</text>
<text x="42.9" y="47.9">7</text>
<text x="45.3" y="44.1">PB12/SPI2_NSS/CAN2_RX</text>
<text x="45.3" y="46.6">PB13/SPI2_SCK/UART3_CTS/CAN2_TX</text>
<text x="82.8" y="44.1">PB6/USB2DM/UART1X_TX</text>
<text x="97.2" y="46.6">PA14/SWCLK</text>
<text x="113" y="47.9">14</text>
<text x="113" y="45.4">15</text>
<text x="113" y="42.8">16</text>
<text x="243.4" y="44.1">VBUS</text>
<text x="255.4" y="44.1">VBUS</text>
<text x="262.9" y="47.9">B1</text>
<text x="262.9" y="42.8">B4 VBUS</text>
<text x="403.7" y="45.1">1</text>
<text x="403.7" y="47.7">5</text>
<text x="405.9" y="46.6">VCC</text>
<text x="427.9" y="46.6">S</text>
<text x="430.4" y="45.1">2</text>
<text x="430.4" y="47.7">10</text>
<text x="42.9" y="50.5">8</text>
<text x="42.9" y="53">9</text>
<text x="45.3" y="49.2">PB14/SPI2_MISO/UART3_RTS</text>
<text x="45.3" y="51.7">PB15/SPI2_MOSI/UART1_TX PA9/UART1_RTS/PA13/SWDIO</text>
<text x="99.7" y="49.2">VDD33/VIO</text>
<text x="113" y="53">12</text>
<text x="113" y="50.5">13</text>
<text x="239.8" y="50.2">26</text>
<text x="243.4" y="49.2">GND</text>
<text x="256.6" y="49.2">GND</text>
<text x="257.8" y="51.5">MD</text>
<text x="262.8" y="50.2">27</text>
<text x="405.9" y="49.2">GND</text>
<text x="424.8" y="49.2">OE#</text>
<text x="41.6" y="55.5">10</text>
<text x="45.3" y="54.3">PC6</text>
<text x="45.3" y="56.8">PC7</text>
<text x="89.3" y="54.3">PC9/PA8/UART1_RX</text>
<text x="107.4" y="56.8">PC8</text>
<text x="113" y="55.5">11</text>
<text x="246.9" y="60.1">1</text>
<text x="246.9" y="65.2">2</text>
<text x="256.9" y="62.7">3</text>
<text x="246.9" y="77.9">1</text>
<text x="246.9" y="83">2</text>
<text x="256.9" y="80.5">3</text>
<text x="403.7" y="80.7">7</text>
<text x="403.7" y="83.2">9</text>
<text x="405.9" y="82.2">HSD1+</text>
<text x="430.4" y="83.2">3</text>
<text x="82.4" y="87.3">1</text>
<text x="91.3" y="87.3">2</text>
<text x="403.7" y="88.3">6</text>
<text x="405.9" y="84.7">HSD2+</text>
<text x="405.9" y="89.8">HSD1-</text>
<text x="426.4" y="84.7">D+</text>
<text x="403.7" y="90.9">8</text>
<text x="403.7" y="95.9">1</text>
<text x="405.9" y="92.4">HSD2-</text>
<text x="427" y="92.4">D-</text>
<text x="430.4" y="95.9">2</text>
<text x="430.4" y="90.9">4</text>
<text x="403.7" y="98.5">5</text>
<text x="405.9" y="97.4">VCC</text>
<text x="405.9" y="100">GND</text>
<text x="424.8" y="100">OE#</text>
<text x="427.9" y="97.4">S</text>
<text x="430.4" y="98.5">10</text>
<text x="82.4" y="120.3">1</text>
<text x="91.3" y="120.3">2</text>
<text x="375.8" y="136.8">5</text>
<text x="378.8" y="137.8">VDD</text>
<text x="388.2" y="137.8">TCH</text>
<text x="394.8" y="136.8">3</text>
<text x="452" y="136.8">5</text>
<text x="455" y="137.8">VDD</text>
<text x="464.4" y="137.8">TCH</text>
<text x="471" y="136.8">3</text>
<text x="274" y="143.2">6</text>
<text x="293.4" y="143.2">1</text>
<text x="375.8" y="141.9">6</text>
<text x="378.8" y="140.4">GND</text>
<text x="378.8" y="142.9">TOG</text>
<text x="386.9" y="142.9">AHLB</text>
<text x="389.5" y="140.4">OC</text>
<text x="394.8" y="139.4">1</text>
<text x="394.8" y="141.9">4</text>
<text x="452" y="141.9">6</text>
<text x="455" y="140.4">GND</text>
<text x="455" y="142.9">TOG</text>
<text x="463.1" y="142.9">AHLB</text>
<text x="465.7" y="140.4">OC</text>
<text x="471" y="139.4">1</text>
<text x="471" y="141.9">4</text>
<text x="274" y="148.2">4</text>
<text x="274" y="145.7">5</text>
<text x="276.4" y="149.5">EN#</text>
<text x="276.4" y="147">ISET</text>
<text x="276.4" y="144.4">VIN</text>
<text x="284.5" y="149.5">GLAG#</text>
<text x="285.8" y="144.4">VOUT</text>
<text x="287.1" y="147">GND</text>
<text x="293.4" y="145.7">2</text>
<text x="293.4" y="148.2">3</text>
<text x="68.4" y="153.3">4</text>
<text x="79.9" y="153.3">3</text>
<text x="68.4" y="158.4">1</text>
<text x="79.9" y="158.4">2</text>
<text x="262.7" y="176.2">1</text>
<text x="262.7" y="178.7">2</text>
<text x="265.8" y="177.2">VIN VOUT</text>
<text x="265.8" y="179.7">GND</text>
<text x="279.3" y="176.2">5</text>
<text x="262.7" y="181.3">3</text>
<text x="265.8" y="182.3">EN</text>
<text x="274.1" y="182.3">NC</text>
<text x="279.3" y="181.3">4</text>
<text x="426.4" y="199">1</text>
<text x="426.4" y="201.6">3</text>
<text x="428.8" y="200.3">1</text>
<text x="428.8" y="202.9">3</text>
<text x="433.2" y="202.9">4</text>
<text x="433.2" y="200.3">2</text>
<text x="435.6" y="201.6">4</text>
<text x="435.6" y="199">2</text>
<text x="242.3" y="209.2">4</text>
<text x="242.3" y="206.7">5</text>
<text x="242.3" y="204.1">6</text>
<text x="244.7" y="207.9">ISET</text>
<text x="244.7" y="205.4">VIN</text>
<text x="254" y="205.4">VOUT</text>
<text x="255.3" y="207.9">GND</text>
<text x="261.6" y="204.1">1</text>
<text x="261.6" y="206.7">2</text>
<text x="261.6" y="209.2">3</text>
<text x="426.4" y="204.1">5</text>
<text x="426.4" y="206.7">7</text>
<text x="426.4" y="209.2">9</text>
<text x="428.8" y="205.4">5</text>
<text x="428.8" y="207.9">7</text>
<text x="433.2" y="207.9">8</text>
<text x="433.2" y="205.4">6</text>
<text x="435.6" y="209.2">10</text>
<text x="435.6" y="206.7">8</text>
<text x="435.6" y="204.1">6</text>
<text x="244.7" y="210.5">EN#</text>
<text x="252.7" y="210.5">GLAG#</text>
<text x="428.8" y="210.5">9</text>
<text x="431.9" y="210.5">10</text>
</g>
<g font-size="2.4" fill="#000080">
<text x="242.4" y="19.7">USB1 CX90M-16P</text>
<text x="44.3" y="29.9">U1</text>
<text x="209.4" y="28.6">R11</text>
<text x="405" y="26.1">U9</text>
<text x="36.7" y="32.4">RT</text>
<text x="154.8" y="41.3">C5</text>
<text x="285.6" y="36.3">R19</text>
<text x="396.1" y="51.5">C18</text>
<text x="248.8" y="57.8">D4</text>
<text x="435.5" y="54">R27</text>
<text x="112.9" y="66.7">R10</text>
<text x="248.8" y="75.6">D3</text>
<text x="405" y="76.9">U8</text>
<text x="58.3" y="82">R2</text>
<text x="76.1" y="83.2">SW2</text>
<text x="112.9" y="79.4">R9</text>
<text x="59.6" y="92.1">C2</text>
<text x="239.9" y="94.7">R14</text>
<text x="112.9" y="97.2">R8</text>
<text x="239.9" y="107.4">R13</text>
<text x="396.1" y="102.3">C17</text>
<text x="435.5" y="104.8">R26</text>
<text x="112.9" y="109.9">R7</text>
<text x="76.1" y="116.3">SW1 Upgrade</text>
<text x="383.4" y="125.2">C16</text>
<text x="459.6" y="125.2">C22</text>
<text x="401.2" y="129">Touch1</text>
<text x="477.4" y="129">Touch2</text>
<text x="378.3" y="134">U7</text>
<text x="454.5" y="134">U10</text>
<text x="275.5" y="140.4">U6</text>
<text x="352.9" y="142.9">C11</text>
<text x="429.1" y="142.9">C19</text>
<text x="97.7" y="148">C3</text>
<text x="135.8" y="145.5">C4</text>
<text x="218.3" y="148">D1</text>
<text x="232.3" y="148">D2</text>
<text x="69.7" y="150.6">X1</text>
<text x="255.1" y="150.6">R16</text>
<text x="59.6" y="163.3">C1</text>
<text x="408.8" y="164.5">R21</text>
<text x="112.9" y="168.3">R6</text>
<text x="265.3" y="173.4">U5</text>
<text x="243.7" y="179.8">R15</text>
<text x="408.8" y="177.2">R20</text>
<text x="112.9" y="181">R5</text>
<text x="212" y="181">C6</text>
<text x="224.7" y="181">C7</text>
<text x="300.9" y="181">C8</text>
<text x="54.5" y="189.9">R1</text>
<text x="104" y="189.9">R4</text>
<text x="369.4" y="197.5">C15</text>
<text x="369.4" y="195">C14</text>
<text x="412.6" y="197.5">R25</text>
<text x="412.6" y="195">R24</text>
<text x="427.9" y="196.3">H1</text>
<text x="453.3" y="195">C21</text>
<text x="104" y="202.6">R3</text>
<text x="243.7" y="201.4">U4</text>
<text x="223.4" y="211.5">R12</text>
<text x="369.4" y="212.8">C13</text>
<text x="369.4" y="215.3">C12</text>
<text x="412.6" y="212.8">R23</text>
<text x="412.6" y="215.3">R22</text>
<text x="453.3" y="215.3">C20</text>
</g>
<g font-size="2.4" fill="#90f">
<text x="49.4" y="29.9">CH32V305FBP6</text>
<text x="379.6" y="29.9">P3.0_RXD_SWD</text>
<text x="27.8" y="32.4">RT</text>
<text x="27.8" y="35">PA5</text>
<text x="126.9" y="32.4">OSC_OUT</text>
<text x="129.5" y="35">OSC_IN</text>
<text x="209.4" y="31.2">5.1k</text>
<text x="223.4" y="35">P5.1_DP</text>
<text x="379.6" y="32.4">P3.0_TXD_SWD</text>
<text x="444.4" y="32.4">P3.0_RXD</text>
<text x="27.8" y="40.1">UART3_RX</text>
<text x="27.8" y="37.5">UART3_TX</text>
<text x="122.7" y="40.1">P5.1_DP_USB</text>
<text x="223.4" y="37.5">P5.0_DM</text>
<text x="285.6" y="38.8">5.1k</text>
<text x="379.6" y="37.5">P3.0_TXD_SWD</text>
<text x="379.6" y="40.1">P3.0_RXD_SWD</text>
<text x="444.4" y="40.1">P3.0_TXD</text>
<text x="27.8" y="42.6">PB12</text>
<text x="27.8" y="45.1">PB13</text>
<text x="27.8" y="47.7">PB14</text>
<text x="122.3" y="42.6">P5.0_DM_USB</text>
<text x="126.9" y="45.1">D_SWCLK</text>
<text x="154.8" y="43.9">100nF</text>
<text x="443.1" y="45.1">UART_DIR</text>
<text x="27.8" y="52.8">PC6</text>
<text x="27.8" y="50.2">PB15</text>
<text x="127.2" y="52.8">LED_CON</text>
<text x="127.3" y="50.2">D_SWDIO</text>
<text x="405" y="52.8">SGM7227YMS10G/TR</text>
<text x="435" y="51.5">10k</text>
<text x="27.8" y="55.3">IAP</text>
<text x="133.6" y="55.3">RST</text>
<text x="396.1" y="54">100nF</text>
<text x="220.9" y="60.4">P5.1_DP_USB</text>
<text x="220.9" y="65.5">P5.0_DM_USB</text>
<text x="87.5" y="70.5">P1.4_SWCLK</text>
<text x="112.9" y="69.3">100</text>
<text x="126.9" y="70.5">D_SWCLK</text>
<text x="245" y="70.5">TPESD0502BA</text>
<text x="87.5" y="73.1">P1.1_SWDIO</text>
<text x="112.9" y="76.9">100</text>
<text x="127.3" y="73.1">D_SWDIO</text>
<text x="379.6" y="80.7">P1.1_SWDIO_SWD</text>
<text x="379.6" y="83.2">P1.4_SWCLK_SWD</text>
<text x="441.8" y="83.2">P1.1_SWDIO</text>
<text x="36.7" y="87.1">IAP</text>
<text x="58.3" y="84.5">10k</text>
<text x="245" y="88.3">TPESD0502BA</text>
<text x="379.6" y="88.3">P1.4_SWCLK_SWD</text>
<text x="59.6" y="94.7">10nF</text>
<text x="76.1" y="90.9">1TS015A-2400-0600-CT</text>
<text x="379.6" y="90.9">P1.1_SWDIO_SWD</text>
<text x="441.8" y="90.9">P1.4_SWCLK</text>
<text x="444.4" y="95.9">SWD_DIR</text>
<text x="87.5" y="101">P3.0_TXD</text>
<text x="112.9" y="99.8">270</text>
<text x="125.6" y="101">UART3_TX</text>
<text x="220.9" y="98.5">P5.1_DP</text>
<text x="220.9" y="101">P5.0_DM</text>
<text x="239.9" y="97.2">22</text>
<text x="262" y="101">P5.0_DM_USB</text>
<text x="262.4" y="98.5">P5.1_DP_USB</text>
<text x="87.5" y="103.6">P3.0_RXD</text>
<text x="112.9" y="107.4">270</text>
<text x="125.6" y="103.6">UART3_RX</text>
<text x="239.9" y="104.8">22</text>
<text x="396.1" y="104.8">100nF</text>
<text x="405" y="103.6">SGM7227YMS10G/TR</text>
<text x="435" y="102.3">10k</text>
<text x="36.7" y="120.1">OSC_OUT</text>
<text x="76.1" y="123.9">1TS015A-2400-0600-CT</text>
<text x="383.4" y="132.8">8.2pF</text>
<text x="459.6" y="132.8">8.2pF</text>
<text x="398.7" y="139.1">UART_DIR</text>
<text x="476.1" y="139.1">SWD_DIR</text>
<text x="135.8" y="148">100nF</text>
<text x="265.3" y="148">PB12</text>
<text x="351.7" y="145.5">100nF</text>
<text x="378.3" y="146.7">RH6015-C</text>
<text x="427.9" y="145.5">100nF</text>
<text x="454.5" y="146.7">RH6015-C</text>
<text x="97.7" y="150.6">20pF</text>
<text x="101.5" y="153.1">OSC_OUT</text>
<text x="218.3" y="150.6">SMF5.0A</text>
<text x="232.3" y="150.6">RB751S40T1G</text>
<text x="255.1" y="153.1">150k</text>
<text x="275.5" y="153.1">CH217K</text>
<text x="36.7" y="158.2">OSC_IN</text>
<text x="59.6" y="165.8">20pF</text>
<text x="69.7" y="163.3">12MHz</text>
<text x="430.4" y="165.8">UART_DIR</text>
<text x="87.5" y="172.1">TDO</text>
<text x="112.9" y="170.9">100</text>
<text x="132" y="172.1">PB14</text>
<text x="408.8" y="169.6">10k</text>
<text x="416.4" y="170.9">SWAP_UART</text>
<text x="87.5" y="174.7">TDI</text>
<text x="112.9" y="178.5">100</text>
<text x="132" y="174.7">PB15</text>
<text x="431.7" y="178.5">SWD_DIR</text>
<text x="212" y="183.6">1uF</text>
<text x="224.7" y="183.6">100nF</text>
<text x="243.7" y="184.8">10k</text>
<text x="300.9" y="183.6">1uF</text>
<text x="408.8" y="182.3">10k</text>
<text x="417.2" y="183.6">SWAP_SWD</text>
<text x="36.7" y="191.2">PC6</text>
<text x="70.2" y="191.2">D_SWDIO</text>
<text x="87.5" y="191.2">LED_CON</text>
<text x="264" y="186.1">RT9013-33GB</text>
<text x="54.5" y="195">1k</text>
<text x="104" y="195">10k</text>
<text x="114.7" y="196.3">STATUS</text>
<text x="374.5" y="197.5">10pF</text>
<text x="374.5" y="195">10pF</text>
<text x="417.7" y="197.5">22</text>
<text x="417.7" y="195">22</text>
<text x="458.3" y="195">100nF</text>
<text x="384.7" y="201.4">P1.4_SWCLK_SWD</text>
<text x="384.7" y="198.8">P1.1_SWDIO_SWD</text>
<text x="457.4" y="203.9">RST</text>
<text x="104" y="207.7">10k</text>
<text x="114.9" y="209">POWER</text>
<text x="233.6" y="209">PA5</text>
<text x="384.7" y="206.4">P3.0_RXD_SWD</text>
<text x="384.7" y="209">P3.0_TXD_SWD</text>
<text x="440.6" y="206.4">TDO</text>
<text x="440.6" y="209">TDI</text>
<text x="220.9" y="214.1">300k</text>
<text x="243.7" y="214.1">CH217K</text>
<text x="374.5" y="212.8">10pF</text>
<text x="374.5" y="215.3">10pF</text>
<text x="417.7" y="212.8">22</text>
<text x="417.7" y="215.3">22</text>
<text x="458.3" y="215.3">100nF</text>
</g>
<g font-size="2.4" fill="#c00">
<text x="232.2" y="29.9">VBUS A4</text>
<text x="147.1" y="33.7">LP-3V3</text>
<text x="130.5" y="47.7">LP-3V3</text>
<text x="232.2" y="42.6">VBUS A9</text>
<text x="379.6" y="45.1">LP-3V3</text>
<text x="51.8" y="74.4">LP-3V3</text>
<text x="220.8" y="78.2">VBUS</text>
<text x="379.6" y="95.9">LP-3V3</text>
<text x="128" y="137.9">LP-3V3</text>
<text x="347.9" y="136.6">LP-3V3</text>
<text x="424.1" y="136.6">LP-3V3</text>
<text x="195.5" y="142.9">VBUS</text>
<text x="252.6" y="142.9">DC_5V</text>
<text x="307.2" y="142.9">5V</text>
<text x="195.5" y="176">DC_5V</text>
<text x="302.1" y="176">LP-3V3</text>
<text x="130.7" y="191.2">LP-3V3</text>
<text x="130.7" y="203.9">LP-3V3</text>
<text x="195.5" y="203.9">LP-3V3</text>
<text x="305.6" y="203.9">3V3</text>
<text x="441.7" y="200.1">5V</text>
<text x="470.2" y="202.6">3V3</text>
<text x="470.9" y="207.7">5V</text>
</g>
<g font-size="2.4" fill="#69f">
<text x="232.3" y="142.9">I &gt;</text>
<text x="45.6" y="198.8">Single-wire debug use</text>
</g>
<g font-size="2.4" fill="#693">
<text x="436.2" y="170.9">Green</text>
<text x="436.2" y="183.6">Green</text>
</g>
<text font-size="2.4" fill="#f90" x="130.7" y="209">Orange</text>
</svg>
